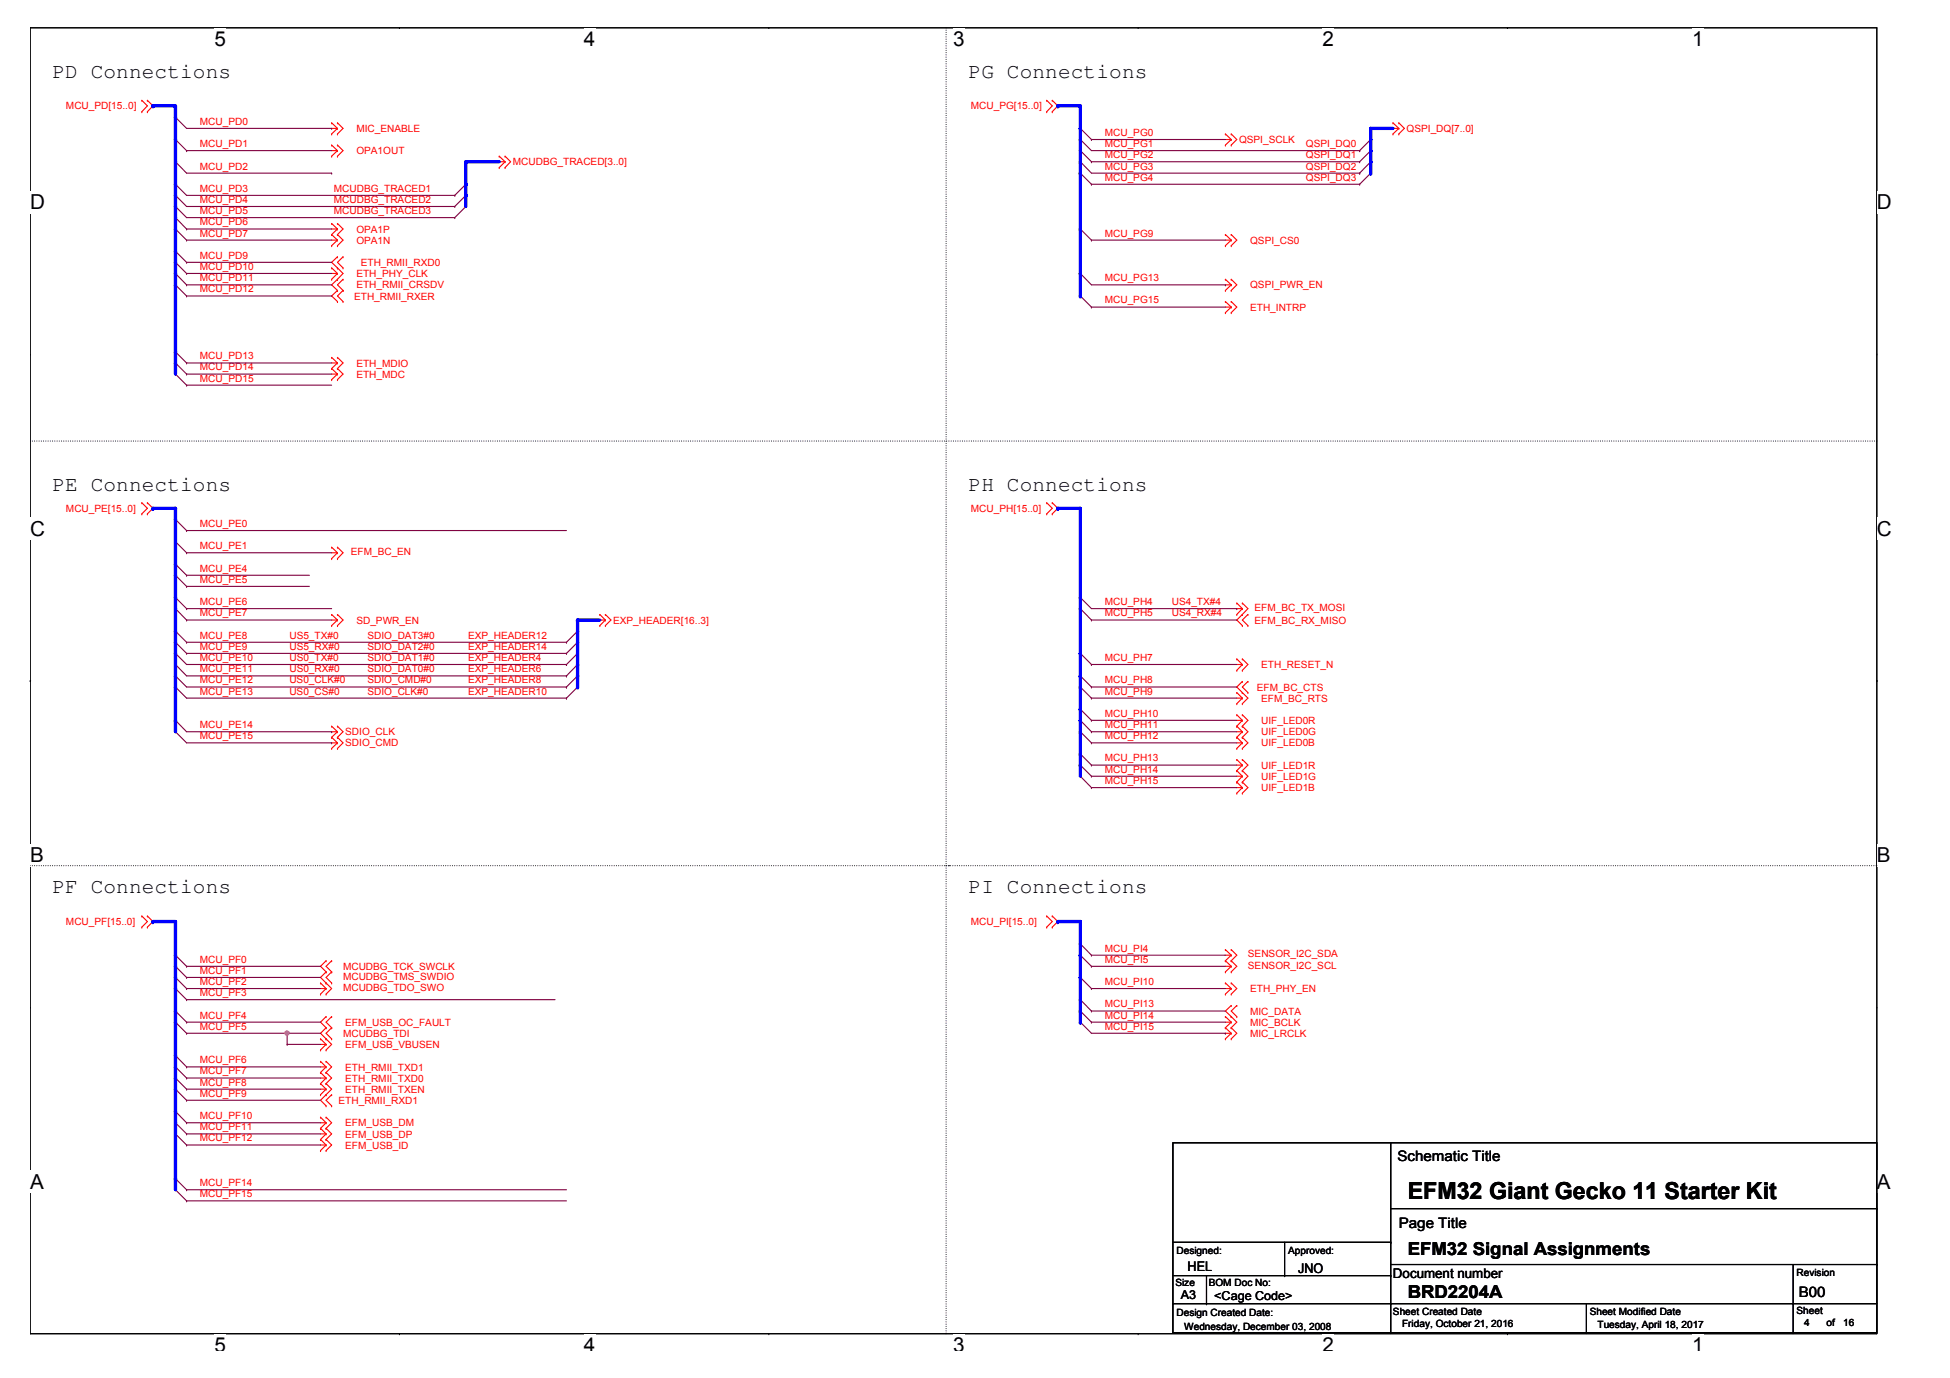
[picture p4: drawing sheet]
<svg xmlns="http://www.w3.org/2000/svg" width="297mm" height="210mm" viewBox="0 0 297 210" stroke-linecap="round" stroke-linejoin="round" font-family="sans-serif">
<path d="M4.6 4.2h281.3v199h-281.3z" fill="none" stroke="#000" stroke-width=".17"/>
<g fill="#fff">
<path d="M32.7 4.2h1.7v3.5h-1.7z"/>
<path d="M32.7 203.2h1.7v2.5h-1.7z"/>
</g>
<path d="M60.8 4.2h.1M60.8 203.2h.1" fill="none" stroke="#000" stroke-width=".17"/>
<g fill="#fff">
<path d="M89 4.2h1.7v3.5h-1.7z"/>
<path d="M89 203.2h1.7v2.5h-1.7z"/>
</g>
<path d="M117.1 4.2h.1M117.1 203.2h.1" fill="none" stroke="#000" stroke-width=".17"/>
<g fill="#fff">
<path d="M145.2 4.2h1.8v3.5h-1.8z"/>
<path d="M145.2 203.2h1.8v2.5h-1.8z"/>
</g>
<path d="M173.4 4.2h.1M173.4 203.2h.1" fill="none" stroke="#000" stroke-width=".17"/>
<g fill="#fff">
<path d="M201.5 4.2h1.7v3.5h-1.7z"/>
<path d="M201.5 203.2h1.7v2.5h-1.7z"/>
</g>
<path d="M229.6 4.2h.1M229.6 203.2h.1" fill="none" stroke="#000" stroke-width=".17"/>
<g fill="#fff">
<path d="M257.7 4.2h1.8v3.5h-1.8z"/>
<path d="M257.7 203.2h1.8v2.5h-1.8z"/>
<path d="M4.6 29.1h2.2v3.5h-2.2z"/>
<path d="M285.9 29.1h2.2v3.5h-2.2z"/>
<path d="M4.6 78.8h2.2v3.5h-2.2z"/>
<path d="M285.9 78.8h2.2v3.5h-2.2z"/>
</g>
<path d="M4.6 53.9h.1M285.9 53.9h.1" fill="none" stroke="#000" stroke-width=".17"/>
<g fill="#fff">
<path d="M4.6 128.5h2.1v3.5h-2.1z"/>
<path d="M285.9 128.5h2.1v3.5h-2.1z"/>
</g>
<path d="M4.6 103.7h.1M285.9 103.7h.1" fill="none" stroke="#000" stroke-width=".17"/>
<path d="M4.6 103.7h.1M285.9 103.7h.1" fill="none" stroke="#000" stroke-width=".15"/>
<g fill="#fff">
<path d="M4.6 178.3h2.1v3.4h-2.1z"/>
<path d="M285.9 178.3h2.1v3.4h-2.1z"/>
</g>
<g fill="none" stroke="#000" stroke-width=".17">
<path d="M4.6 153.4h.1M285.9 153.4h.1M178.7 174.1h107.2v28.9h-107.2zM211.9 174.1v28.9M178.7 198.6h.1M178.7 198.6h107.2M178.7 194.3h33.2M178.7 189.2h33.2M183.8 198.6h.1M183.8 194.3v4.3M195.7 194.3h.1M195.7 189.2v5.1"/>
<path d="M211.9 198.6h.1M211.9 194.3h.1M211.9 189.2h.1M211.9 184.1h74M211.9 192.6h74M241.7 198.6v4.4M273.1 198.6h.1M273.1 192.6v10.4M285.9 184.1h.1M285.9 192.6h.1M211.9 203h.1M241.7 203h.1"/>
<path d="M273.1 203h.1"/>
</g>
<path d="M144.1 4.2v199M4.6 67.2h281.3M285.9 67.2h.1M4.6 131.9h140M144.1 131.9h141.8M144.6 131.9h.1M285.9 131.9h.1M144.1 203.2h.1" fill="none" stroke="#000" stroke-width=".17" stroke-dasharray="0 .3"/>
<g fill="none" stroke="#f00" stroke-width=".17">
<path d="M21.6 15.3h.1M21.6 17h.1M21.6 15.3l.9 .8-.9 .9M22.5 15.3h.1M22.5 17h.1M22.5 15.3l.8 .8-.8 .9M50.5 18.7h.1M50.5 19.6h.9M50.5 18.7l.9 .9M51.4 18.7h.1M51.4 19.6h.1M51.4 18.7l.9 .9-.9 .8"/>
<path d="M51.4 19.6l-.9 .8M159.4 15.3h.1M159.4 17h.1M159.4 15.3l.9 .8-.9 .9M160.3 15.3h.1M160.3 17h.1M160.3 15.3l.8 .8-.8 .9M212.2 18.7h.1M212.2 18.7l.9 .9M212.2 19.6h.9M213.1 18.7h.1M213.1 19.6h.1"/>
<path d="M213.1 18.7l.8 .9-.8 .8M213.1 19.6l-.9 .8M50.5 34h.1M50.5 35.7h.1M50.5 37.4h.1M50.5 22.1h.1M50.5 23.8h.1M50.5 20.4h.1M50.5 36.6h.9M50.5 34l.9 .9M50.5 34.9h.9M50.5 35.7l.9 .9"/>
<path d="M50.5 22.1l.9 .8M50.5 22.9h.9M51.4 39.1h.1M51.4 34h.1M51.4 35.7h.1M51.4 34.9h.1M51.4 37.4h.1M51.4 36.6h.1M51.4 22.1h.1M51.4 23.8h.1M51.4 22.9h.1M51.4 20.4h.1"/>
<path d="M51.4 39.1l-.9 .9 .9 .8M51.4 34l.9 .9-.9 .8M51.4 34.9l-.9 .8M51.4 35.7l.9 .9-.9 .8M51.4 36.6l-.9 .8M51.4 22.1l.9 .8-.9 .9M51.4 22.9l-.9 .9M52.3 39.1h.1M52.3 39.1l-.9 .9 .9 .8M76 23.8h.1M76 25.5h.1M76 23.8l.9 .8"/>
<path d="M76 24.6h.9M76.9 23.8h.1M76.9 25.5h.1M76.9 24.6h.1M76.9 23.8l.9 .8-.9 .9M76.9 24.6l-.9 .9M186.7 20.4h.1M186.7 22.1h.1M186.7 35.7h.1M186.7 37.4h.1M186.7 20.4l.9 .9M186.7 21.3h.9"/>
<path d="M186.7 35.7l.9 .9M186.7 36.6h.9M187.6 20.4h.1M187.6 22.1h.1M187.6 21.3h.1M187.6 35.7h.1M187.6 37.4h.1M187.6 36.6h.1M187.6 20.4l.8 .9-.8 .8M187.6 21.3l-.9 .8M187.6 35.7l.8 .9-.8 .8M187.6 36.6l-.9 .8"/>
<path d="M212.2 20.4h.1M213.1 20.4h.1M50.5 40.8h.1M50.5 42.5h.1M50.5 54.4h.1M50.5 56.1h.1M50.5 57.8h.1M50.5 40.8l.9 .9M50.5 41.7h.9M50.5 54.4l.9 .9M50.5 55.3h.9M50.5 56.1l.9 .9"/>
<path d="M50.5 57h.9M51.4 40.8h.1M51.4 42.5h.1M51.4 41.7h.1M51.4 44.2h.1M51.4 45.9h.1M51.4 54.4h.1M51.4 56.1h.1M51.4 55.3h.1M51.4 57.8h.1M51.4 57h.1M51.4 40.8l.9 .9-.9 .8"/>
<path d="M51.4 41.7l-.9 .8M51.4 42.5l-.9 .9 .9 .8M51.4 44.2l-.9 .9 .9 .8M51.4 54.4l.9 .9-.9 .8M51.4 55.3l-.9 .8M51.4 56.1l.9 .9-.9 .8M51.4 57l-.9 .8M52.3 42.5h.1M52.3 44.2h.1M52.3 40.8h.1M52.3 45.9h.1M52.3 42.5l-.9 .9 .9 .8"/>
<path d="M52.3 44.2l-.9 .9 .9 .8M186.7 45.9h.1M186.7 47.6h.1M186.7 42.5h.1M186.7 44.2h.1M186.7 45.9l.9 .9M186.7 46.8h.9M186.7 42.5l.9 .9M186.7 43.4h.9M187.6 45.9h.1M187.6 47.6h.1M187.6 46.8h.1"/>
<path d="M187.6 42.5h.1M187.6 44.2h.1M187.6 43.4h.1M187.6 45.9l.8 .9-.8 .8M187.6 46.8l-.9 .8M187.6 42.5l.8 .9-.8 .8M187.6 43.4l-.9 .8M21.6 76.6h.1M21.6 78.3h.1M21.6 76.6l.9 .8-.9 .9M22.5 76.6h.1M22.5 78.3h.1"/>
<path d="M22.5 76.6l.8 .8-.8 .9M159.4 76.6h.1M159.4 78.3h.1M159.4 76.6l.9 .8-.9 .9M160.3 76.6h.1M160.3 78.3h.1M160.3 76.6l.8 .8-.8 .9M50.5 85.1h.1M50.5 83.4h.1M50.5 93.6h.1M50.5 95.3h.1M50.5 83.4l.9 .8"/>
<path d="M50.5 84.2h.9M50.5 93.6l.9 .8M50.5 94.4h.9M51.4 85.1h.1M51.4 83.4h.1M51.4 84.2h.1M51.4 93.6h.1M51.4 95.3h.1M51.4 94.4h.1M51.4 83.4l.9 .8-.9 .9M51.4 84.2l-.9 .9M51.4 93.6l.9 .8-.9 .9"/>
<path d="M51.4 94.4l-.9 .9M91.4 93.6h.1M91.4 95.3h.1M91.4 94.4h.8M91.4 93.6l.8 .8M92.2 93.6h.1M92.2 95.3h.1M92.2 94.4h.1M92.2 93.6l.9 .8-.9 .9M92.2 94.4l-.8 .9M188.4 93.6h.1M188.4 91.9h.1"/>
<path d="M188.4 91.9l.8 .8M188.4 92.7h.8M189.2 93.6h.1M189.2 95.3h.1M189.2 91.9h.1M189.2 92.7h.1M189.2 93.6l-.8 .8 .8 .9M189.2 91.9l.9 .8-.9 .9M189.2 92.7l-.8 .9M190.1 93.6h.1M190.1 95.3h.1M190.1 93.6l-.9 .8 .9 .9"/>
<path d="M50.5 112.3h.1M50.5 114h.1M50.5 110.6h.1M50.5 112.3l.9 .9M50.5 113.2h.9M50.5 110.6l.9 .9M50.5 111.5h.9M51.4 112.3h.1M51.4 114h.1M51.4 113.2h.1M51.4 110.6h.1M51.4 111.5h.1"/>
<path d="M51.4 112.3l.9 .9-.9 .8M51.4 113.2l-.9 .8M51.4 110.6l.9 .9-.9 .8M51.4 111.5l-.9 .8M188.4 100.4h.1M188.4 102.1h.1M188.4 105.5h.1M188.4 107.2h.1M188.4 108.9h.1M188.4 110.6h.1M188.4 112.3h.1M188.4 114h.1"/>
<path d="M188.4 115.7h.1M188.4 117.4h.1M188.4 119.1h.1M188.4 105.5l.8 .8M188.4 113.2h.8M188.4 111.5h.8M188.4 100.4l.8 .8M188.4 101.2h.8M188.4 106.3h.8M188.4 108.9l.8 .8M188.4 109.7h.8M188.4 110.6l.8 .9"/>
<path d="M188.4 112.3l.8 .9M188.4 115.7l.8 .8M188.4 116.5h.8M188.4 117.4l.8 .8M188.4 118.2h.8M188.4 119.1l.8 .9M188.4 120h.8M189.2 100.4h.1M189.2 102.1h.1M189.2 101.2h.1M189.2 105.5h.1M189.2 107.2h.1"/>
<path d="M189.2 106.3h.1M189.2 108.9h.1M189.2 110.6h.1M189.2 109.7h.1M189.2 112.3h.1M189.2 111.5h.1M189.2 114h.1M189.2 113.2h.1M189.2 115.7h.1M189.2 117.4h.1M189.2 116.5h.1M189.2 119.1h.1"/>
<path d="M189.2 118.2h.1M189.2 120h.1M189.2 103.8h.1M189.2 100.4l.9 .8-.9 .9M189.2 101.2l-.8 .9M189.2 103.8l-.8 .8 1.7 1.7-.9 .9M189.2 106.3l-.8 .9M189.2 108.9l.9 .8-.9 .9M189.2 109.7l-.8 .9M189.2 110.6l.9 .9-.9 .8M189.2 111.5l-.8 .8M189.2 112.3l.9 .9-.9 .8"/>
<path d="M189.2 113.2l-.8 .8M189.2 115.7l.9 .8-.9 .9M189.2 116.5l-.8 .9M189.2 117.4l.9 .8-.9 .9M189.2 118.2l-.8 .9M189.2 119.1l.9 .9-.9 .8M189.2 120l-.8 .8M190.1 103.8h.1M190.1 105.5h.1M190.1 103.8l-.9 .8 .9 .9M21.6 139.5h.1M21.6 139.5l.9 .9-.9 .8"/>
<path d="M22.5 139.5h.1M22.5 139.5l.8 .9-.8 .8M159.4 139.5h.1M159.4 139.5l.9 .9-.9 .8M160.3 139.5h.1M160.3 139.5l.8 .9-.8 .8M188.4 120.8h.1M189.2 120.8h.1M21.6 141.2h.1M22.5 141.2h.1M48.8 151.4h.1M48.8 149.7h.1"/>
<path d="M48.8 158.2h.1M48.8 159.9h.1M48.8 149.7l.9 .9M48.8 150.6h.9M48.8 158.2l.9 .9M48.8 159.1h.9M49.7 146.3h.1M49.7 148h.1M49.7 149.7h.1M49.7 151.4h.1M49.7 150.6h.1M49.7 156.5h.1"/>
<path d="M49.7 158.2h.1M49.7 159.9h.1M49.7 159.1h.1M49.7 154.9h.1M49.7 146.3l-.9 .9 .9 .8M49.7 148l-.9 .9 1.7 1.7-.8 .8M49.7 150.6l-.9 .8M49.7 156.5l-.9 .9 1.7 1.7-.8 .8M49.7 159.1l-.9 .8M49.7 154.9l-.9 .8 .9 .8M50.5 148h.1M50.5 146.3h.1"/>
<path d="M50.5 149.7h.1M50.5 158.2h.1M50.5 156.5h.1M50.5 154.9h.1M50.5 146.3l-.8 .9 .8 .8M50.5 148l-.8 .9 .8 .8M50.5 156.5l-.8 .9 .8 .8M50.5 154.9l-.8 .8 .8 .8M159.4 141.2h.1M160.3 141.2h.1M186.7 146.3h.1M186.7 148h.1"/>
<path d="M186.7 144.7h.1M186.7 149.7h.1M186.7 151.4h.1M186.7 156.5h.1M186.7 158.2h.1M186.7 154.9h.1M186.7 150.6h.9M186.7 146.3l.9 .9M186.7 147.2h.9M186.7 144.7l.9 .8M186.7 145.5h.9M186.7 149.7l.9 .9"/>
<path d="M186.7 156.5l.9 .9M186.7 157.4h.9M186.7 154.9l.9 .8M186.7 155.7h.9M187.6 146.3h.1M187.6 148h.1M187.6 147.2h.1M187.6 144.7h.1M187.6 145.5h.1M187.6 149.7h.1M187.6 151.4h.1M187.6 150.6h.1"/>
<path d="M187.6 156.5h.1M187.6 158.2h.1M187.6 157.4h.1M187.6 154.9h.1M187.6 155.7h.1M187.6 153.2h.1M187.6 146.3l.8 .9-.8 .8M187.6 147.2l-.9 .8M187.6 144.7l.8 .8-.8 .8M187.6 145.5l-.9 .8M187.6 149.7l.8 .9-.8 .8M187.6 150.6l-.9 .8"/>
<path d="M187.6 156.5l.8 .9-.8 .8M187.6 157.4l-.9 .8M187.6 154.9l.8 .8-.8 .8M187.6 155.7l-.9 .8M187.6 153.2l-.9 .8 .9 .9M188.4 153.2h.1M188.4 154.9h.1M188.4 153.2l-.8 .8 .8 .9M48.8 161.7h.1M48.8 163.4h.1M48.8 165.1h.1M48.8 166.8h.1"/>
<path d="M48.8 170.2h.1M48.8 171.9h.1M48.8 173.6h.1M48.8 175.3h.1M48.8 161.7l.9 .8M48.8 162.5h.9M48.8 163.4l.9 .8M48.8 164.2h.9M48.8 165.1l.9 .8M48.8 165.9h.9M48.8 170.2l.9 .8M48.8 171h.9"/>
<path d="M48.8 171.9l.9 .8M48.8 172.7h.9M48.8 173.6l.9 .8M48.8 174.4h.9M49.7 161.7h.1M49.7 163.4h.1M49.7 162.5h.1M49.7 165.1h.1M49.7 164.2h.1M49.7 166.8h.1M49.7 165.9h.1M49.7 168.4h.1"/>
<path d="M49.7 170.2h.1M49.7 171.9h.1M49.7 171h.1M49.7 173.6h.1M49.7 172.7h.1M49.7 175.3h.1M49.7 174.4h.1M49.7 161.7l.8 .8-.8 .9M49.7 162.5l-.9 .9M49.7 163.4l.8 .8-.8 .9M49.7 164.2l-.9 .9M49.7 165.1l.8 .8-1.7 1.7 .9 .8"/>
<path d="M49.7 165.9l-.9 .9M49.7 170.2l.8 .8-.8 .9M49.7 171l-.9 .9M49.7 171.9l.8 .8-.8 .9M49.7 172.7l-.9 .9M49.7 173.6l.8 .8-.8 .9M49.7 174.4l-.9 .9M50.5 166.8h.1M50.5 168.4h.1M50.5 166.8l-.8 .8 .8 .8"/>
</g>
<g fill="none" stroke="#800040" stroke-width=".17">
<path d="M26.7 17.9h.1M26.7 17.9l1.7 1.7M164.6 19.6h.1M164.6 19.6l1.7 1.7M26.7 38.3h.1M26.7 40h.1M26.7 28.1h.1M26.7 29.8h.1M26.7 31.5h.1M26.7 33.1h.1M26.7 34.9h.1M26.7 21.3h.1"/>
<path d="M26.7 24.6h.1M26.7 38.3l1.7 1.7M26.7 40l1.7 1.7M26.7 28.1l1.7 1.7M26.7 29.8l1.7 1.7M26.7 31.5l1.7 1.6M26.7 33.1l1.7 1.8M26.7 34.9l1.7 1.7M26.7 21.3l1.7 1.6M26.7 24.6l1.7 1.8M28.4 40h.1M28.4 40h22.1"/>
<path d="M71 28.1h.1M71 29.8h.1M71 31.5h.1M71 28.1l-1.7 1.7M71 29.8l-1.7 1.7M71 31.5l-1.7 1.6M164.6 21.3h.1M164.6 22.9h.1M164.6 26.4h.1M164.6 24.6h.1M164.6 34.9h.1M164.6 21.3l1.7 1.6"/>
<path d="M164.6 22.9l1.7 1.7M164.6 26.4l1.7 1.7M164.6 24.6l1.7 1.8M164.6 34.9l1.7 1.7M207.1 22.9h.1M207.1 26.4h.1M207.1 24.6h.1M207.1 28.1h.1M208.8 21.3l-1.7 1.6M208.8 24.6l-1.7 1.8M208.8 22.9l-1.7 1.7M208.8 26.4l-1.7 1.7"/>
<path d="M26.7 41.7h.1M26.7 53.6h.1M26.7 55.3h.1M26.7 57h.1M26.7 43.4h.1M26.7 41.7l1.7 1.7M26.7 53.6l1.7 1.7M26.7 55.3l1.7 1.7M26.7 57l1.7 1.7M26.7 43.4l1.7 1.7M28.4 43.4h.1M28.4 41.7h.1"/>
<path d="M28.4 43.4h22.1M28.4 41.7h22.1M164.6 41.7h.1M164.6 45.1h.1M164.6 41.7l1.7 1.7M164.6 45.1l1.7 1.7M26.7 79.1h.1M26.7 79.1l1.7 1.7M26.7 91h.1M26.7 92.7h.1M26.7 97.8h.1M26.7 96.1h.1"/>
<path d="M26.7 99.5h.1M26.7 85.9h.1M26.7 87.6h.1M26.7 82.5h.1M26.7 91l1.7 1.7M26.7 92.7l1.7 1.7M26.7 97.8l1.7 1.7M26.7 96.1l1.7 1.7M26.7 99.5l1.7 1.7M26.7 85.9l1.7 1.7M26.7 87.6l1.7 1.7M26.7 82.5l1.7 1.7"/>
<path d="M86.3 97.8h.1M86.3 99.5h.1M88 96.1l-1.7 1.7M88 97.8l-1.7 1.7M88 99.5l-1.7 1.7M164.6 99.5h.1M164.6 91h.1M164.6 92.7h.1M164.6 99.5l1.7 1.7M164.6 91l1.7 1.7M164.6 92.7l1.7 1.7M26.7 101.2h.1"/>
<path d="M26.7 103h.1M26.7 104.6h.1M26.7 109.7h.1M26.7 111.5h.1M26.7 101.2l1.7 1.8M26.7 103l1.7 1.6M26.7 104.6l1.7 1.7M26.7 109.7l1.7 1.8M26.7 111.5l1.7 1.7M86.3 101.2h.1M86.3 103h.1M86.3 104.6h.1"/>
<path d="M86.3 106.3h.1M88 101.2l-1.7 1.8M88 103l-1.7 1.6M88 104.6l-1.7 1.7M164.6 109.7h.1M164.6 108h.1M164.6 111.5h.1M164.6 116.5h.1M164.6 114.8h.1M164.6 118.2h.1M164.6 103h.1M164.6 104.6h.1"/>
<path d="M164.6 109.7l1.7 1.8M164.6 108l1.7 1.7M164.6 111.5l1.7 1.7M164.6 116.5l1.7 1.7M164.6 114.8l1.7 1.7M164.6 118.2l1.7 1.8M164.6 103l1.7 1.6M164.6 104.6l1.7 1.7M26.7 145.5h.1M26.7 147.2h.1M26.7 148.9h.1M26.7 150.6h.1"/>
<path d="M26.7 154h.1M26.7 155.7h.1M26.7 145.5l1.7 1.7M26.7 147.2l1.7 1.7M26.7 148.9l1.7 1.7M26.7 150.6l1.7 1.7M26.7 154l1.7 1.7M26.7 155.7l1.7 1.7M164.6 145.5h.1M164.6 143.8h.1M164.6 148.9h.1M164.6 152.3h.1"/>
<path d="M164.6 155.7h.1M164.6 154h.1M164.6 145.5l1.7 1.7M164.6 143.8l1.7 1.7M164.6 148.9l1.7 1.7M164.6 152.3l1.7 1.7M164.6 155.7l1.7 1.7M164.6 154l1.7 1.7M26.7 160.8h.1M26.7 162.5h.1M26.7 164.2h.1M26.7 165.9h.1"/>
<path d="M26.7 171h.1M26.7 169.3h.1M26.7 172.7h.1M26.7 179.5h.1M26.7 160.8l1.7 1.7M26.7 162.5l1.7 1.7M26.7 164.2l1.7 1.7M26.7 165.9l1.7 1.7M26.7 171l1.7 1.7M26.7 169.3l1.7 1.7M26.7 172.7l1.7 1.7M26.7 179.5l1.7 1.7"/>
<path d="M26.7 181.2h.1M26.7 181.2l1.7 1.7"/>
</g>
<path d="M26.7 16.1v1.8" fill="none" stroke="#00f" stroke-width=".51"/>
<circle cx="26.7" cy="17.9" r=".25" fill="#00f"/>
<path d="M23.3 16.1h3.4" fill="none" stroke="#00f" stroke-width=".51"/>
<circle cx="23.3" cy="16.1" r=".25" fill="#00f"/>
<path d="M23.3 140.4h3.4" fill="none" stroke="#00f" stroke-width=".51"/>
<circle cx="23.3" cy="140.4" r=".25" fill="#00f"/>
<path d="M26.7 140.4v5.1" fill="none" stroke="#00f" stroke-width=".51"/>
<circle cx="26.7" cy="145.5" r=".25" fill="#00f"/>
<path d="M26.7 145.5v1.7" fill="none" stroke="#00f" stroke-width=".51"/>
<circle cx="26.7" cy="145.5" r=".25" fill="#00f"/>
<path d="M28.4 148.9h.1M28.4 147.2h.1M28.4 148.9h20.4M28.4 147.2h20.4" fill="none" stroke="#800040" stroke-width=".17"/>
<path d="M26.7 154v1.7" fill="none" stroke="#00f" stroke-width=".51"/>
<circle cx="26.7" cy="154" r=".25" fill="#00f"/>
<path d="M26.7 150.6v3.4" fill="none" stroke="#00f" stroke-width=".51"/>
<circle cx="26.7" cy="150.6" r=".25" fill="#00f"/>
<path d="M28.4 150.6h.1M28.4 152.3h.1M28.4 155.7h.1M28.4 157.4h.1M28.4 150.6h20.4M28.4 152.3h56.2M28.4 155.7h20.4M28.4 157.4h15.3" fill="none" stroke="#800040" stroke-width=".17"/>
<circle cx="43.7" cy="157.4" r=".32" fill="#f0f"/>
<circle cx="43.7" cy="157.4" r=".32" fill="none" stroke="#f0f" stroke-width=".17"/>
<path d="M26.7 147.2v1.7" fill="none" stroke="#00f" stroke-width=".51"/>
<circle cx="26.7" cy="147.2" r=".25" fill="#00f"/>
<path d="M26.7 148.9v1.7" fill="none" stroke="#00f" stroke-width=".51"/>
<circle cx="26.7" cy="148.9" r=".25" fill="#00f"/>
<path d="M28.4 57h.1M28.4 58.7h.1M28.4 55.3h.1M28.4 57h22.1M28.4 58.7h22.1M28.4 55.3h22.1" fill="none" stroke="#800040" stroke-width=".17"/>
<path d="M26.7 155.7v5.1" fill="none" stroke="#00f" stroke-width=".51"/>
<circle cx="26.7" cy="155.7" r=".25" fill="#00f"/>
<path d="M28.4 162.5h.1M28.4 164.2h.1M28.4 162.5h20.4M28.4 164.2h20.4" fill="none" stroke="#800040" stroke-width=".17"/>
<path d="M23.3 77.4h3.4" fill="none" stroke="#00f" stroke-width=".51"/>
<circle cx="23.3" cy="77.4" r=".25" fill="#00f"/>
<path d="M26.7 82.5v3.4" fill="none" stroke="#00f" stroke-width=".51"/>
<circle cx="26.7" cy="85.9" r=".25" fill="#00f"/>
<path d="M26.7 77.4v1.7" fill="none" stroke="#00f" stroke-width=".51"/>
<circle cx="26.7" cy="77.4" r=".25" fill="#00f"/>
<path d="M26.7 92.7v3.4" fill="none" stroke="#00f" stroke-width=".51"/>
<circle cx="26.7" cy="92.7" r=".25" fill="#00f"/>
<path d="M26.7 97.8v1.7" fill="none" stroke="#00f" stroke-width=".51"/>
<circle cx="26.7" cy="97.8" r=".25" fill="#00f"/>
<path d="M26.7 96.1v1.7" fill="none" stroke="#00f" stroke-width=".51"/>
<circle cx="26.7" cy="96.1" r=".25" fill="#00f"/>
<path d="M161.1 16.1h3.5" fill="none" stroke="#00f" stroke-width=".51"/>
<circle cx="161.1" cy="16.1" r=".25" fill="#00f"/>
<path d="M164.6 19.6v1.7" fill="none" stroke="#00f" stroke-width=".51"/>
<circle cx="164.6" cy="19.6" r=".25" fill="#00f"/>
<path d="M164.6 16.1v3.5" fill="none" stroke="#00f" stroke-width=".51"/>
<circle cx="164.6" cy="16.1" r=".25" fill="#00f"/>
<path d="M164.6 22.9v1.7" fill="none" stroke="#00f" stroke-width=".51"/>
<circle cx="164.6" cy="24.6" r=".25" fill="#00f"/>
<path d="M164.6 21.3v1.6" fill="none" stroke="#00f" stroke-width=".51"/>
<circle cx="164.6" cy="21.3" r=".25" fill="#00f"/>
<path d="M164.6 26.4v8.5" fill="none" stroke="#00f" stroke-width=".51"/>
<circle cx="164.6" cy="34.9" r=".25" fill="#00f"/>
<path d="M161.1 77.4h3.5" fill="none" stroke="#00f" stroke-width=".51"/>
<circle cx="161.1" cy="77.4" r=".25" fill="#00f"/>
<path d="M164.6 77.4v13.6" fill="none" stroke="#00f" stroke-width=".51"/>
<circle cx="164.6" cy="91" r=".25" fill="#00f"/>
<path d="M161.1 140.4h3.5" fill="none" stroke="#00f" stroke-width=".51"/>
<circle cx="161.1" cy="140.4" r=".25" fill="#00f"/>
<path d="M164.6 143.8v1.7" fill="none" stroke="#00f" stroke-width=".51"/>
<circle cx="164.6" cy="145.5" r=".25" fill="#00f"/>
<path d="M164.6 140.4v3.4" fill="none" stroke="#00f" stroke-width=".51"/>
<circle cx="164.6" cy="140.4" r=".25" fill="#00f"/>
<path d="M26.7 43.4v10.2" fill="none" stroke="#00f" stroke-width=".51"/>
<circle cx="26.7" cy="43.4" r=".25" fill="#00f"/>
<path d="M26.7 38.3v1.7" fill="none" stroke="#00f" stroke-width=".51"/>
<circle cx="26.7" cy="38.3" r=".25" fill="#00f"/>
<path d="M26.7 29.8v1.7" fill="none" stroke="#00f" stroke-width=".51"/>
<circle cx="26.7" cy="29.8" r=".25" fill="#00f"/>
<path d="M28.4 45.1h.1M28.4 45.1h22.1" fill="none" stroke="#800040" stroke-width=".17"/>
<path d="M26.7 99.5v1.7" fill="none" stroke="#00f" stroke-width=".51"/>
<circle cx="26.7" cy="99.5" r=".25" fill="#00f"/>
<path d="M26.7 101.2v1.8" fill="none" stroke="#00f" stroke-width=".51"/>
<circle cx="26.7" cy="103" r=".25" fill="#00f"/>
<path d="M28.4 97.8h.1M28.4 97.8h57.9" fill="none" stroke="#800040" stroke-width=".17"/>
<path d="M88 94.4v1.7" fill="none" stroke="#00f" stroke-width=".51"/>
<circle cx="88" cy="94.4" r=".25" fill="#00f"/>
<path d="M88 96.1v1.7" fill="none" stroke="#00f" stroke-width=".51"/>
<circle cx="88" cy="96.1" r=".25" fill="#00f"/>
<path d="M88 97.8v1.7" fill="none" stroke="#00f" stroke-width=".51"/>
<circle cx="88" cy="97.8" r=".25" fill="#00f"/>
<path d="M88 99.5v1.7" fill="none" stroke="#00f" stroke-width=".51"/>
<circle cx="88" cy="101.2" r=".25" fill="#00f"/>
<path d="M88 94.4h3.4" fill="none" stroke="#00f" stroke-width=".51"/>
<circle cx="88" cy="94.4" r=".25" fill="#00f"/>
<path d="M28.4 99.5h.1M28.4 99.5h57.9M28.4 101.2h57.9M28.4 103h57.9M86.3 101.2h.1M86.3 103h.1" fill="none" stroke="#800040" stroke-width=".17"/>
<path d="M26.7 103v1.6" fill="none" stroke="#00f" stroke-width=".51"/>
<circle cx="26.7" cy="104.6" r=".25" fill="#00f"/>
<path d="M28.4 104.6h57.9M28.4 106.3h57.9M86.3 104.6h.1M86.3 106.3h.1" fill="none" stroke="#800040" stroke-width=".17"/>
<path d="M26.7 164.2v1.7" fill="none" stroke="#00f" stroke-width=".51"/>
<circle cx="26.7" cy="164.2" r=".25" fill="#00f"/>
<path d="M28.4 165.9h.1M28.4 167.6h.1M28.4 165.9h20.4M28.4 167.6h20.4" fill="none" stroke="#800040" stroke-width=".17"/>
<path d="M26.7 104.6v5.1" fill="none" stroke="#00f" stroke-width=".51"/>
<circle cx="26.7" cy="109.7" r=".25" fill="#00f"/>
<path d="M26.7 109.7v1.8" fill="none" stroke="#00f" stroke-width=".51"/>
<circle cx="26.7" cy="109.7" r=".25" fill="#00f"/>
<path d="M28.4 111.5h22.1M28.4 113.2h22.1M50.5 111.5h.1M50.5 113.2h.1" fill="none" stroke="#800040" stroke-width=".17"/>
<path d="M164.6 24.6v1.8" fill="none" stroke="#00f" stroke-width=".51"/>
<circle cx="164.6" cy="26.4" r=".25" fill="#00f"/>
<path d="M164.6 34.9v6.8" fill="none" stroke="#00f" stroke-width=".51"/>
<circle cx="164.6" cy="41.7" r=".25" fill="#00f"/>
<path d="M208.8 19.6h3.4" fill="none" stroke="#00f" stroke-width=".51"/>
<circle cx="208.8" cy="19.6" r=".25" fill="#00f"/>
<path d="M208.8 19.6v1.7" fill="none" stroke="#00f" stroke-width=".51"/>
<circle cx="208.8" cy="21.3" r=".25" fill="#00f"/>
<path d="M208.8 21.3v1.6" fill="none" stroke="#00f" stroke-width=".51"/>
<circle cx="208.8" cy="22.9" r=".25" fill="#00f"/>
<path d="M208.8 24.6v1.8" fill="none" stroke="#00f" stroke-width=".51"/>
<circle cx="208.8" cy="26.4" r=".25" fill="#00f"/>
<path d="M208.8 22.9v1.7" fill="none" stroke="#00f" stroke-width=".51"/>
<circle cx="208.8" cy="24.6" r=".25" fill="#00f"/>
<path d="M166.3 28.1h.1M166.3 24.6h.1M166.3 21.3h.1M166.3 36.6h.1M166.3 28.1h40.8M166.3 26.4h40.8M166.3 24.6h40.8M166.3 22.9h40.8M166.3 21.3h20.4M166.3 36.6h20.4M207.1 26.4h.1M207.1 22.9h.1" fill="none" stroke="#800040" stroke-width=".17"/>
<path d="M26.7 165.9v3.4" fill="none" stroke="#00f" stroke-width=".51"/>
<circle cx="26.7" cy="165.9" r=".25" fill="#00f"/>
<path d="M26.7 169.3v1.7" fill="none" stroke="#00f" stroke-width=".51"/>
<circle cx="26.7" cy="169.3" r=".25" fill="#00f"/>
<path d="M28.4 171h.1M28.4 172.7h.1M28.4 171h20.4M28.4 172.7h20.4" fill="none" stroke="#800040" stroke-width=".17"/>
<path d="M26.7 171v1.7" fill="none" stroke="#00f" stroke-width=".51"/>
<circle cx="26.7" cy="171" r=".25" fill="#00f"/>
<path d="M28.4 174.4h.1M28.4 174.4h20.4" fill="none" stroke="#800040" stroke-width=".17"/>
<path d="M26.7 172.7v6.8" fill="none" stroke="#00f" stroke-width=".51"/>
<circle cx="26.7" cy="179.5" r=".25" fill="#00f"/>
<path d="M43.7 159.1h.1M43.7 157.4h.1M43.7 159.1h5.1M43.7 157.4v1.7M43.7 157.4h5.1" fill="none" stroke="#800040" stroke-width=".17"/>
<path d="M26.7 162.5v1.7" fill="none" stroke="#00f" stroke-width=".51"/>
<circle cx="26.7" cy="162.5" r=".25" fill="#00f"/>
<path d="M26.7 160.8v1.7" fill="none" stroke="#00f" stroke-width=".51"/>
<circle cx="26.7" cy="160.8" r=".25" fill="#00f"/>
<path d="M28.4 94.4h.1M28.4 92.7h.1M28.4 94.4h22.1M28.4 92.7h22.1M166.3 145.5h.1M166.3 147.2h.1M166.3 145.5h20.4M166.3 147.2h20.4" fill="none" stroke="#800040" stroke-width=".17"/>
<path d="M26.7 28.1v1.7" fill="none" stroke="#00f" stroke-width=".51"/>
<circle cx="26.7" cy="28.1" r=".25" fill="#00f"/>
<path d="M26.7 40v1.7" fill="none" stroke="#00f" stroke-width=".51"/>
<circle cx="26.7" cy="40" r=".25" fill="#00f"/>
<path d="M26.7 41.7v1.7" fill="none" stroke="#00f" stroke-width=".51"/>
<circle cx="26.7" cy="41.7" r=".25" fill="#00f"/>
<path d="M26.7 53.6v1.7" fill="none" stroke="#00f" stroke-width=".51"/>
<circle cx="26.7" cy="53.6" r=".25" fill="#00f"/>
<path d="M26.7 55.3v1.7" fill="none" stroke="#00f" stroke-width=".51"/>
<circle cx="26.7" cy="55.3" r=".25" fill="#00f"/>
<path d="M28.4 29.8h40.9M28.4 31.5h40.9M28.4 33.1h40.9M69.3 29.8h.1M69.3 31.5h.1M69.3 33.1h.1" fill="none" stroke="#800040" stroke-width=".17"/>
<path d="M26.7 31.5v1.6" fill="none" stroke="#00f" stroke-width=".51"/>
<circle cx="26.7" cy="31.5" r=".25" fill="#00f"/>
<path d="M26.7 33.1v1.8" fill="none" stroke="#00f" stroke-width=".51"/>
<circle cx="26.7" cy="33.1" r=".25" fill="#00f"/>
<path d="M28.4 34.9h.1M28.4 36.6h.1M28.4 34.9h22.1M28.4 36.6h22.1" fill="none" stroke="#800040" stroke-width=".17"/>
<path d="M26.7 34.9v3.4" fill="none" stroke="#00f" stroke-width=".51"/>
<circle cx="26.7" cy="34.9" r=".25" fill="#00f"/>
<path d="M26.7 17.9v3.4" fill="none" stroke="#00f" stroke-width=".51"/>
<circle cx="26.7" cy="21.3" r=".25" fill="#00f"/>
<path d="M28.4 22.9h.1M28.4 22.9h22.1" fill="none" stroke="#800040" stroke-width=".17"/>
<path d="M26.7 85.9v1.7" fill="none" stroke="#00f" stroke-width=".51"/>
<circle cx="26.7" cy="85.9" r=".25" fill="#00f"/>
<path d="M26.7 79.1v3.4" fill="none" stroke="#00f" stroke-width=".51"/>
<circle cx="26.7" cy="79.1" r=".25" fill="#00f"/>
<path d="M28.4 80.8h.1M28.4 87.6h.1M28.4 80.8h57.9M28.4 87.6h18.7" fill="none" stroke="#800040" stroke-width=".17"/>
<path d="M26.7 91v1.7" fill="none" stroke="#00f" stroke-width=".51"/>
<circle cx="26.7" cy="91" r=".25" fill="#00f"/>
<path d="M26.7 87.6v3.4" fill="none" stroke="#00f" stroke-width=".51"/>
<circle cx="26.7" cy="87.6" r=".25" fill="#00f"/>
<path d="M28.4 89.3h.1M28.4 89.3h18.7" fill="none" stroke="#800040" stroke-width=".17"/>
<path d="M26.7 179.5v1.7" fill="none" stroke="#00f" stroke-width=".51"/>
<circle cx="26.7" cy="179.5" r=".25" fill="#00f"/>
<path d="M28.4 19.6h22.1M50.5 19.6h.1M28.4 84.2h.1M28.4 84.2h22.1M28.4 181.2h.1M28.4 182.9h.1M28.4 181.2h57.9M28.4 182.9h57.9" fill="none" stroke="#800040" stroke-width=".17"/>
<path d="M26.7 21.3v3.3" fill="none" stroke="#00f" stroke-width=".51"/>
<circle cx="26.7" cy="24.6" r=".25" fill="#00f"/>
<path d="M26.7 24.6v3.5" fill="none" stroke="#00f" stroke-width=".51"/>
<circle cx="26.7" cy="28.1" r=".25" fill="#00f"/>
<g fill="none" stroke="#800040" stroke-width=".17">
<path d="M28.4 26.4h22.1M50.5 26.4h.1M166.3 109.7h.1M166.3 111.5h.1M166.3 113.2h.1M166.3 116.5h.1M166.3 118.2h.1M166.3 120h.1M166.3 109.7h22.1M166.3 111.5h22.1M166.3 113.2h22.1M166.3 116.5h22.1"/>
<path d="M166.3 118.2h22.1M166.3 120h22.1"/>
</g>
<path d="M164.6 41.7v3.4" fill="none" stroke="#00f" stroke-width=".51"/>
<circle cx="164.6" cy="45.1" r=".25" fill="#00f"/>
<path d="M166.3 43.4h20.4M186.7 43.4h.1" fill="none" stroke="#800040" stroke-width=".17"/>
<path d="M164.6 108v1.7" fill="none" stroke="#00f" stroke-width=".51"/>
<circle cx="164.6" cy="108" r=".25" fill="#00f"/>
<path d="M164.6 109.7v1.8" fill="none" stroke="#00f" stroke-width=".51"/>
<circle cx="164.6" cy="109.7" r=".25" fill="#00f"/>
<path d="M164.6 111.5v3.3" fill="none" stroke="#00f" stroke-width=".51"/>
<circle cx="164.6" cy="111.5" r=".25" fill="#00f"/>
<path d="M164.6 114.8v1.7" fill="none" stroke="#00f" stroke-width=".51"/>
<circle cx="164.6" cy="114.8" r=".25" fill="#00f"/>
<path d="M164.6 116.5v1.7" fill="none" stroke="#00f" stroke-width=".51"/>
<circle cx="164.6" cy="116.5" r=".25" fill="#00f"/>
<path d="M166.3 46.8h.1M166.3 46.8h20.4M166.3 104.6h.1M166.3 101.2h.1M166.3 104.6h22.1M166.3 101.2h22.1" fill="none" stroke="#800040" stroke-width=".17"/>
<path d="M164.6 145.5v3.4" fill="none" stroke="#00f" stroke-width=".51"/>
<circle cx="164.6" cy="148.9" r=".25" fill="#00f"/>
<path d="M166.3 150.6h.1M166.3 150.6h20.4" fill="none" stroke="#800040" stroke-width=".17"/>
<path d="M164.6 104.6v3.4" fill="none" stroke="#00f" stroke-width=".51"/>
<circle cx="164.6" cy="104.6" r=".25" fill="#00f"/>
<path d="M166.3 106.3h.1M166.3 106.3h22.1" fill="none" stroke="#800040" stroke-width=".17"/>
<path d="M164.6 103v1.6" fill="none" stroke="#00f" stroke-width=".51"/>
<circle cx="164.6" cy="103" r=".25" fill="#00f"/>
<path d="M164.6 92.7v6.8" fill="none" stroke="#00f" stroke-width=".51"/>
<circle cx="164.6" cy="99.5" r=".25" fill="#00f"/>
<path d="M164.6 91v1.7" fill="none" stroke="#00f" stroke-width=".51"/>
<circle cx="164.6" cy="92.7" r=".25" fill="#00f"/>
<path d="M166.3 94.4h.1M166.3 92.7h22.1M166.3 94.4h22.1M188.4 92.7h.1" fill="none" stroke="#800040" stroke-width=".17"/>
<path d="M164.6 99.5v3.5" fill="none" stroke="#00f" stroke-width=".51"/>
<circle cx="164.6" cy="103" r=".25" fill="#00f"/>
<path d="M71 24.6h5" fill="none" stroke="#00f" stroke-width=".51"/>
<circle cx="71" cy="24.6" r=".25" fill="#00f"/>
<path d="M71 24.6v3.5" fill="none" stroke="#00f" stroke-width=".51"/>
<circle cx="71" cy="24.6" r=".25" fill="#00f"/>
<path d="M71 28.1v1.7" fill="none" stroke="#00f" stroke-width=".51"/>
<circle cx="71" cy="28.1" r=".25" fill="#00f"/>
<path d="M71 29.8v1.7" fill="none" stroke="#00f" stroke-width=".51"/>
<circle cx="71" cy="29.8" r=".25" fill="#00f"/>
<path d="M88 101.2v1.8" fill="none" stroke="#00f" stroke-width=".51"/>
<circle cx="88" cy="103" r=".25" fill="#00f"/>
<path d="M88 103v1.6" fill="none" stroke="#00f" stroke-width=".51"/>
<circle cx="88" cy="104.6" r=".25" fill="#00f"/>
<path d="M164.6 148.9v3.4" fill="none" stroke="#00f" stroke-width=".51"/>
<circle cx="164.6" cy="152.3" r=".25" fill="#00f"/>
<path d="M164.6 152.3v1.7" fill="none" stroke="#00f" stroke-width=".51"/>
<circle cx="164.6" cy="154" r=".25" fill="#00f"/>
<path d="M164.6 154v1.7" fill="none" stroke="#00f" stroke-width=".51"/>
<circle cx="164.6" cy="155.7" r=".25" fill="#00f"/>
<path d="M166.3 154h.1M166.3 155.7h.1M166.3 154h20.4M166.3 155.7h20.4M166.3 157.4h20.4M186.7 157.4h.1" fill="none" stroke="#800040" stroke-width=".17"/>
<circle cx="43.7" cy="157.4" r=".32" fill="#f0f"/>
<circle cx="43.7" cy="157.4" r=".32" fill="none" stroke="#f0f" stroke-width=".17"/>
<text font-size="3.6" x="214.4" y="182.7">EFM32 Giant Gecko 11 Starter Kit</text>
<g font-size="3.2">
<text x="8" y="11.9">PD Connections</text>
<text x="147.5" y="11.9">PG Connections</text>
<text x="8" y="74.8">PE Connections</text>
<text x="147.5" y="74.8">PH Connections</text>
<text x="8" y="136.1">PF Connections</text>
<text x="147.5" y="136.1">PI Connections</text>
</g>
<g font-size="3.1">
<text x="32.7" y="7">5</text>
<text x="89" y="7">4</text>
<text x="145.2" y="7">3</text>
<text x="201.5" y="7">2</text>
<text x="257.7" y="7">1</text>
<text x="4.6" y="31.9">D</text>
<text x="285.9" y="31.9">D</text>
<text x="4.6" y="81.6">C</text>
<text x="285.9" y="81.6">C</text>
<text x="4.6" y="131.3">B</text>
<text x="285.9" y="131.3">B</text>
<text x="4.6" y="181.1">A</text>
<text x="285.9" y="181.1">A</text>
<text x="32.7" y="206">5</text>
<text x="89" y="206">4</text>
<text x="145.2" y="206">3</text>
<text x="201.5" y="206">2</text>
<text x="257.7" y="206">1</text>
</g>
<g font-size="2.7">
<text x="214.4" y="191.1">EFM32 Signal Assignments</text>
<text x="214.4" y="197.7">BRD2204A</text>
</g>
<g font-size="2.2">
<text x="212.9" y="176.8">Schematic Title</text>
<text x="213.1" y="187">Page Title</text>
<text x="274" y="197.5">B00</text>
</g>
<g font-size="2">
<text x="180.9" y="193.7">HEL</text>
<text x="197.8" y="193.8">JNO</text>
<text x="212.2" y="194.7">Document number</text>
</g>
<g font-size="1.9">
<text x="179.9" y="197.9">A3</text>
<text x="185" y="198.1">&lt;Cage Code&gt;</text>
</g>
<g font-size="1.5" fill="#f00">
<text x="10" y="16.7">MCU_PD[15..0]</text>
<text x="147.9" y="16.7">MCU_PG[15..0]</text>
<text x="30.5" y="22.4">MCU_PD1</text>
<text x="30.5" y="19">MCU_PD0</text>
<text x="54.3" y="23.5">OPA1OUT</text>
<text x="54.3" y="20.1">MIC_ENABLE</text>
<text x="168.3" y="22.4">MCU_PG1</text>
<text x="168.3" y="20.7">MCU_PG0</text>
<text x="188.7" y="21.8">QSPI_SCLK</text>
<text x="198.9" y="22.4">QSPI_DQ0</text>
<text x="214.3" y="20.1">QSPI_DQ[7..0]</text>
<text x="30.5" y="29.2">MCU_PD3</text>
<text x="30.5" y="25.8">MCU_PD2</text>
<text x="50.9" y="29.2">MCUDBG_TRACED1</text>
<text x="78.1" y="25.2">MCUDBG_TRACED[3..0]</text>
<text x="168.3" y="27.5">MCU_PG4</text>
<text x="168.3" y="25.8">MCU_PG3</text>
<text x="168.3" y="24.1">MCU_PG2</text>
<text x="198.9" y="27.5">QSPI_DQ3</text>
<text x="198.9" y="25.8">QSPI_DQ2</text>
<text x="198.9" y="24.1">QSPI_DQ1</text>
<text x="30.5" y="30.9">MCU_PD4</text>
<text x="30.5" y="32.6">MCU_PD5</text>
<text x="30.5" y="34.3">MCU_PD6</text>
<text x="50.9" y="30.9">MCUDBG_TRACED2</text>
<text x="50.9" y="32.6">MCUDBG_TRACED3</text>
<text x="54.3" y="35.4">OPA1P</text>
<text x="30.5" y="39.4">MCU_PD9</text>
<text x="30.5" y="41.1">MCU_PD10</text>
<text x="30.5" y="36">MCU_PD7</text>
<text x="54.3" y="37.1">OPA1N</text>
<text x="55" y="40.5">ETH_RMII_RXD0</text>
<text x="168.3" y="36">MCU_PG9</text>
<text x="190.4" y="37.1">QSPI_CS0</text>
<text x="30.5" y="42.8">MCU_PD11</text>
<text x="30.5" y="44.5">MCU_PD12</text>
<text x="53.9" y="45.6">ETH_RMII_RXER</text>
<text x="54.3" y="42.2">ETH_PHY_CLK</text>
<text x="54.3" y="43.9">ETH_RMII_CRSDV</text>
<text x="168.3" y="42.8">MCU_PG13</text>
<text x="168.3" y="46.2">MCU_PG15</text>
<text x="190.4" y="47.3">ETH_INTRP</text>
<text x="190.4" y="43.9">QSPI_PWR_EN</text>
<text x="30.5" y="56.4">MCU_PD14</text>
<text x="30.5" y="58.1">MCU_PD15</text>
<text x="30.5" y="54.7">MCU_PD13</text>
<text x="54.3" y="55.8">ETH_MDIO</text>
<text x="54.3" y="57.5">ETH_MDC</text>
<text x="10" y="78">MCU_PE[15..0]</text>
<text x="147.9" y="78">MCU_PH[15..0]</text>
<text x="30.5" y="80.3">MCU_PE0</text>
<text x="30.5" y="83.7">MCU_PE1</text>
<text x="30.5" y="87.1">MCU_PE4</text>
<text x="30.5" y="88.8">MCU_PE5</text>
<text x="53.4" y="84.6">EFM_BC_EN</text>
<text x="30.5" y="93.9">MCU_PE7</text>
<text x="30.5" y="92.2">MCU_PE6</text>
<text x="54.3" y="95">SD_PWR_EN</text>
<text x="93.4" y="95">EXP_HEADER[16..3]</text>
<text x="168.3" y="92.2">MCU_PH4</text>
<text x="168.3" y="93.9">MCU_PH5</text>
<text x="178.5" y="92.2">US4_TX#4</text>
<text x="178.5" y="93.9">US4_RX#4</text>
<text x="191.1" y="95">EFM_BC_RX_MISO</text>
<text x="191.1" y="93.1">EFM_BC_TX_MOSI</text>
<text x="30.5" y="97.3">MCU_PE8</text>
<text x="30.5" y="99">MCU_PE9</text>
<text x="30.5" y="100.7">MCU_PE10</text>
<text x="44.1" y="97.3">US5_TX#0</text>
<text x="44.1" y="99">US5_RX#0</text>
<text x="44.1" y="100.7">US0_TX#0</text>
<text x="56" y="100.7">SDIO_DAT1#0</text>
<text x="56" y="97.3">SDIO_DAT3#0</text>
<text x="56" y="99">SDIO_DAT2#0</text>
<text x="71.3" y="99">EXP_HEADER14</text>
<text x="71.3" y="97.3">EXP_HEADER12</text>
<text x="71.3" y="100.7">EXP_HEADER4</text>
<text x="168.3" y="100.7">MCU_PH7</text>
<text x="192.1" y="101.8">ETH_RESET_N</text>
<text x="30.5" y="102.4">MCU_PE11</text>
<text x="30.5" y="104.1">MCU_PE12</text>
<text x="30.5" y="105.8">MCU_PE13</text>
<text x="44.1" y="104.1">US0_CLK#0</text>
<text x="44.1" y="105.8">US0_CS#0</text>
<text x="44.1" y="102.4">US0_RX#0</text>
<text x="56" y="104.1">SDIO_CMD#0</text>
<text x="56" y="105.8">SDIO_CLK#0</text>
<text x="56" y="102.4">SDIO_DAT0#0</text>
<text x="71.3" y="104.1">EXP_HEADER8</text>
<text x="71.3" y="105.8">EXP_HEADER10</text>
<text x="71.3" y="102.4">EXP_HEADER6</text>
<text x="168.3" y="104.1">MCU_PH8</text>
<text x="168.3" y="105.8">MCU_PH9</text>
<text x="191.4" y="105.2">EFM_BC_CTS</text>
<text x="192.1" y="106.9">EFM_BC_RTS</text>
<text x="30.5" y="110.9">MCU_PE14</text>
<text x="30.5" y="112.6">MCU_PE15</text>
<text x="52.6" y="113.7">SDIO_CMD</text>
<text x="52.6" y="112">SDIO_CLK</text>
<text x="168.3" y="109.2">MCU_PH10</text>
<text x="168.3" y="110.9">MCU_PH11</text>
<text x="168.3" y="112.6">MCU_PH12</text>
<text x="192.1" y="110.3">UIF_LED0R</text>
<text x="192.1" y="112">UIF_LED0G</text>
<text x="192.1" y="113.7">UIF_LED0B</text>
<text x="168.3" y="116">MCU_PH13</text>
<text x="168.3" y="117.7">MCU_PH14</text>
<text x="168.3" y="119.4">MCU_PH15</text>
<text x="192.1" y="117.1">UIF_LED1R</text>
<text x="192.1" y="118.8">UIF_LED1G</text>
<text x="192.1" y="120.5">UIF_LED1B</text>
<text x="10" y="140.9">MCU_PF[15..0]</text>
<text x="147.9" y="140.9">MCU_PI[15..0]</text>
<text x="30.5" y="148.3">MCU_PF1</text>
<text x="30.5" y="146.6">MCU_PF0</text>
<text x="52.3" y="147.7">MCUDBG_TCK_SWCLK</text>
<text x="52.3" y="149.3">MCUDBG_TMS_SWDIO</text>
<text x="168.3" y="144.9">MCU_PI4</text>
<text x="168.3" y="146.6">MCU_PI5</text>
<text x="190.1" y="147.6">SENSOR_I2C_SCL</text>
<text x="190.1" y="145.8">SENSOR_I2C_SDA</text>
<text x="30.5" y="150">MCU_PF2</text>
<text x="30.5" y="151.7">MCU_PF3</text>
<text x="30.5" y="155.2">MCU_PF4</text>
<text x="52.3" y="151">MCUDBG_TDO_SWO</text>
<text x="168.3" y="150">MCU_PI10</text>
<text x="168.3" y="153.5">MCU_PI13</text>
<text x="168.3" y="155.2">MCU_PI14</text>
<text x="190.4" y="151.1">ETH_PHY_EN</text>
<text x="190.4" y="154.6">MIC_DATA</text>
<text x="30.5" y="156.8">MCU_PF5</text>
<text x="30.5" y="162">MCU_PF6</text>
<text x="52.3" y="157.9">MCUDBG_TDI</text>
<text x="52.6" y="159.6">EFM_USB_VBUSEN</text>
<text x="52.6" y="156.3">EFM_USB_OC_FAULT</text>
<text x="168.3" y="156.8">MCU_PI15</text>
<text x="190.4" y="157.9">MIC_LRCLK</text>
<text x="190.4" y="156.3">MIC_BCLK</text>
<text x="30.5" y="163.7">MCU_PF7</text>
<text x="30.5" y="165.4">MCU_PF8</text>
<text x="30.5" y="167">MCU_PF9</text>
<text x="52.6" y="163.1">ETH_RMII_TXD1</text>
<text x="52.6" y="164.8">ETH_RMII_TXD0</text>
<text x="52.6" y="166.5">ETH_RMII_TXEN</text>
<text x="30.5" y="170.5">MCU_PF10</text>
<text x="30.5" y="172.2">MCU_PF11</text>
<text x="30.5" y="173.9">MCU_PF12</text>
<text x="51.6" y="168.1">ETH_RMII_RXD1</text>
<text x="52.6" y="171.6">EFM_USB_DM</text>
<text x="52.6" y="173.3">EFM_USB_DP</text>
<text x="52.6" y="175">EFM_USB_ID</text>
<text x="30.5" y="180.7">MCU_PF14</text>
<text x="30.5" y="182.4">MCU_PF15</text>
</g>
<g font-size="1.5">
<text x="179.2" y="191">Designed:</text>
<text x="196.2" y="191">Approved:</text>
<text x="179" y="195.9">Size</text>
<text x="184.1" y="195.9">BOM Doc No:</text>
<text x="273.7" y="194.4">Revision</text>
<text x="179.2" y="200.5">Design Created Date:</text>
<text x="180.4" y="202.5">Wednesday, December 03, 2008</text>
<text x="212.2" y="200.3">Sheet Created Date</text>
<text x="213.6" y="202.2">Friday, October 21, 2016</text>
<text x="242.2" y="200.3">Sheet Modified Date</text>
<text x="243.3" y="202.4">Tuesday, April 18, 2017</text>
<text x="273.7" y="200.2">Sheet</text>
<text x="274.8" y="202">4</text>
<text x="278.2" y="202">of</text>
<text x="280.8" y="202">16</text>
</g>
</svg>
